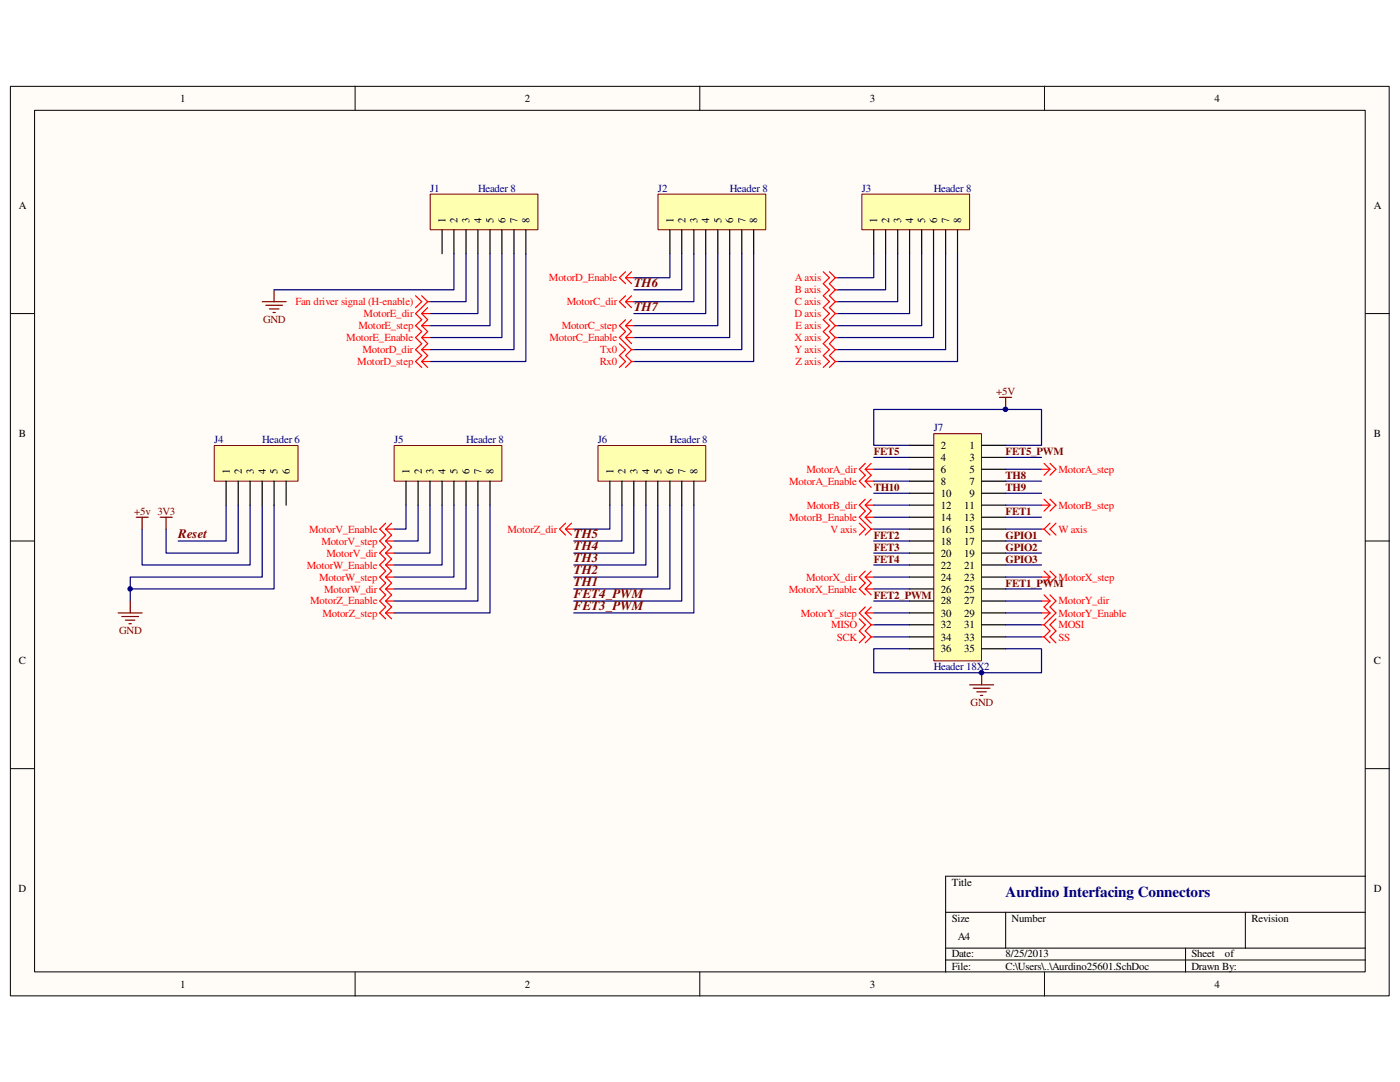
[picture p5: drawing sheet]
<svg xmlns="http://www.w3.org/2000/svg" width="279mm" height="216mm" viewBox="0 0 279 216" stroke-linecap="round" stroke-linejoin="round" font-family="sans-serif">
<path d="M2.1 17.3h275.1v181.4h-275.1z" fill="#fffcf8"/>
<path d="M2.1 17.2h275.1v181.5h-275.1z" fill="none" stroke="#000" stroke-width=".2"/>
<path d="M6.9 22.1h265.6v171.8h-265.6z" fill="#fffcf8"/>
<g fill="none" stroke="#000" stroke-width=".2">
<path d="M70.9 17.2v4.8M139.7 17.2v4.8M208.4 17.2v4.8M6.9 22h265.6v171.9h-265.6zM2.1 62.6h4.8M272.5 62.6h4.8M2.1 107.9h4.8M272.5 107.9h4.8M2.1 153.4h4.8M272.5 153.4h4.8M272.5 174.8h-83.8v19.2M70.9 194v4.8"/>
<path d="M139.7 194v4.8M188.7 182h83.8M188.7 189.2h83.8M188.7 191.6h83.8M200.7 182v7.2M208.4 194v4.8M236.6 189.2v4.8M248.5 182v7.2"/>
</g>
<path d="M85.9 38.8h21.5v7h-21.5z" fill="#ffffb0"/>
<path d="M85.9 38.7h21.5v7.1h-21.5z" fill="none" stroke="#800000" stroke-width=".2"/>
<path d="M88.2 45.9v4.7M90.6 45.9v4.7M93 45.9v4.7M95.4 45.9v4.7M97.8 45.9v4.7M100.2 45.9v4.7M102.6 45.9v4.7M104.9 45.9v4.7" fill="none" stroke="#000" stroke-width=".24"/>
<path d="M131.4 38.8h21.4v7h-21.4z" fill="#ffffb0"/>
<path d="M131.3 38.7h21.5v7.1h-21.5z" fill="none" stroke="#800000" stroke-width=".2"/>
<path d="M133.7 45.9v4.7M136.1 45.9v4.7M138.5 45.9v4.7M140.8 45.9v4.7M143.3 45.9v4.7M145.6 45.9v4.7M148 45.9v4.7M150.4 45.9v4.7" fill="none" stroke="#000" stroke-width=".24"/>
<path d="M172 38.8h21.5v7h-21.5z" fill="#ffffb0"/>
<path d="M172 38.7h21.5v7.1h-21.5z" fill="none" stroke="#800000" stroke-width=".2"/>
<path d="M174.4 45.9v4.7M176.7 45.9v4.7M179.2 45.9v4.7M181.5 45.9v4.7M183.9 45.9v4.7M186.3 45.9v4.7M188.7 45.9v4.7M191.1 45.9v4.7" fill="none" stroke="#000" stroke-width=".24"/>
<path d="M78.7 88.9h21.5v7.1h-21.5z" fill="#ffffb0"/>
<path d="M78.7 88.9h21.5v7.1h-21.5z" fill="none" stroke="#800000" stroke-width=".2"/>
<path d="M81 96v4.8M83.4 96v4.8M85.8 96v4.8M88.2 96v4.8M90.6 96v4.8M93 96v4.8M95.4 96v4.8M97.8 96v4.8" fill="none" stroke="#000" stroke-width=".24"/>
<path d="M119.4 88.9h21.4v7.1h-21.4z" fill="#ffffb0"/>
<path d="M119.3 88.9h21.5v7.1h-21.5z" fill="none" stroke="#800000" stroke-width=".2"/>
<path d="M121.7 96v4.8M124.1 96v4.8M126.5 96v4.8M128.9 96v4.8M131.3 96v4.8M133.7 96v4.8M136.1 96v4.8M138.5 96v4.8" fill="none" stroke="#000" stroke-width=".24"/>
<g fill="none" stroke="#000080" stroke-width=".24">
<path d="M93 50.6v9.6h-7.2M95.4 50.6v12h-9.6M97.8 50.6v14.4h-12M100.2 50.6v16.8h-14.4M102.6 50.6v19.2h-16.8M104.9 50.6v21.5h-19.1M133.7 50.6v4.8h-7.2M136.1 50.6v7.2h-9.6M138.5 50.6v9.6h-12M140.8 50.6v12h-14.3M143.3 50.6v14.4h-16.8M145.6 50.6v16.8h-19.1"/>
<path d="M148 50.6v19.2h-21.5M150.4 50.6v21.5h-23.9M174.4 50.6v4.8h-7.2M176.7 50.6v7.2h-9.5M179.2 50.6v9.6h-12M181.5 50.6v12h-14.3M183.9 50.6v14.4h-16.7M186.3 50.6v16.8h-19.1M188.7 50.6v19.2h-21.5M191.1 50.6v21.5h-23.9M174.4 91.3h7.1M174.4 93.6h7.1"/>
<path d="M174.4 96h7.1M174.4 98.4h7.1M200.7 91.3h7.2M200.7 93.6h7.2M200.7 96h7.2M200.7 98.4h7.2M45.1 100.8v7.1h-9.5M52.3 100.8v14.3h-26.3v4.8M54.7 100.8v16.7h-28.7M81 100.8v4.8h-2.3M83.4 100.8v7.1h-4.7M85.8 100.8v9.6h-7.1"/>
<path d="M88.2 100.8v11.9h-9.5M90.6 100.8v14.3h-11.9M93 100.8v16.7h-14.3M95.4 100.8v19.1h-16.7M97.8 100.8v21.5h-19.1M121.7 100.8v4.8h-7.2M124.1 100.8v7.1h-9.6M126.5 100.8v9.6h-12M128.9 100.8v11.9h-14.4M131.3 100.8v14.3h-16.8M133.7 100.8v16.7h-19.2M136.1 100.8v19.1h-21.6"/>
<path d="M138.5 100.8v21.5h-24M174.4 100.8h7.1M174.4 103.2h7.1M174.4 105.6h7.1M174.4 107.9h7.1M174.4 110.4h7.1M174.4 112.7h7.1M174.4 115.1h7.1M174.4 117.5h7.1M174.4 119.9h7.1M200.7 100.8h7.2M200.7 103.2h7.2"/>
<path d="M200.7 105.6h7.2M200.7 107.9h7.2M200.7 110.4h7.2M200.7 112.7h7.2M200.7 115.1h7.2M200.7 117.5h7.2M200.7 119.9h7.2M174.4 122.3h7.1M174.4 124.7h7.1M174.4 127.1h7.1M200.7 122.3h7.2M200.7 124.7h7.2"/>
<path d="M200.7 127.1h7.2"/>
</g>
<g fill="none" stroke="#f00" stroke-width=".24">
<path d="M82.9 59l1.3 1.2-1.3 1.2M84.2 59l1.1 1.2M124.8 55.4l1.2 1.2M124.8 54.2l-1.2 1.2 1.2 1.2M124.8 55.4h1.7M124.8 59l-1.2 1.2 1.2 1.2M126 54.2l-1.2 1.2M126 59l-1.2 1.2M164.3 54.2l1.2 1.2-1.2 1.2 1.2 1.2-1.2 1.2 1.2 1.2-1.2 1.2 1.2 1.2-1.2 1.2 1.2 1.2-1.2 1.2 1.2 1.2-1.2 1.2 1.2 1.2-1.2 1.2 1.2 1.1-1.2 1.2M165.5 54.2l1.2 1.2M166.7 55.4h.5M166.7 57.8l-1.2 1.2 1.2 1.2"/>
<path d="M166.7 55.4l-1.2 1.2 1.2 1.2M166.7 57.8h.5M84.2 69.8l1.1 1.2-1.1 1.1M84.2 67.4l1.1 1.2-1.1 1.2M84.2 69.8h1.6M84.2 72.1l1.1 1.2M84.2 72.1h1.6M84.2 65l1.1 1.2-1.1 1.2M84.2 67.4h1.6M84.2 62.6l1.1 1.2-1.1 1.2M84.2 62.6h1.6M84.2 65h1.6"/>
<path d="M85.3 60.2l-2.4 2.4 1.3 1.2-1.3 1.2 1.3 1.2-1.3 1.2 1.3 1.2-1.3 1.2 1.3 1.2-1.3 1.1 1.3 1.2M85.3 61.4l-1.1 1.2M85.3 60.2h.5M123.6 68.6l1.2 1.2-1.2 1.2 1.2 1.1-1.2 1.2M124.8 67.4h1.7M124.8 65h1.7M124.8 60.2h1.7M124.8 60.2l1.2 1.2M124.8 67.4l1.2 1.2M124.8 65l1.2 1.2-1.2 1.2M124.8 63.8l-1.2 1.2 1.2 1.2-1.2 1.2 2.4 2.4M126 69.8h.5"/>
<path d="M126 72.1h.5M126 63.8l-1.2 1.2M126 69.8l-1.2 1.2 1.2 1.1M126 72.1l-1.2 1.2M166.7 69.8h.5M166.7 72.1h.5M166.7 67.4h.5M166.7 62.6h.5M166.7 65h.5M166.7 60.2h.5M166.7 62.6l-1.2 1.2 1.2 1.2M166.7 60.2l-1.2 1.2 1.2 1.2"/>
<path d="M166.7 67.4l-1.2 1.2 1.2 1.2M166.7 65l-1.2 1.2 1.2 1.2M166.7 72.1l-1.2 1.2M166.7 69.8l-1.2 1.2 1.2 1.1M172.7 96l1.2 1.2M172.7 93.6l1.2 1.2-1.2 1.2M172.7 92.5l-1.2 1.1 1.2 1.2-1.2 1.2 1.2 1.2M172.7 96h1.7M172.7 93.6h1.7M172.7 99.6l-1.2 1.2 1.2 1.2-1.2 1.2 1.2 1.2M173.9 92.5l-1.2 1.1M173.9 99.6l-1.2 1.2"/>
<path d="M207.9 93.6h1.6M208.4 92.5l1.1 1.1M208.4 99.6l1.1 1.2M209.5 93.6l-1.1 1.2M209.5 92.5l1.2 1.1-1.2 1.2M209.5 99.6l1.2 1.2-1.2 1.2M77 105.6l1.1 1.2-1.1 1.1M77 104.4l-1.2 1.2 1.2 1.2-1.2 1.1 1.2 1.3-1.2 1.2 1.2 1.1-1.2 1.2 1.2 1.3-1.2 1.1 1.2 1.2-1.2 1.2 1.2 1.2-1.2 1.2 1.2 1.2-1.2 1.2 1.2 1.2M77 105.6h1.7M77 110.4l1.1 1.1-1.1 1.2M77 107.9l1.1 1.3-1.1 1.2M77 110.4h1.7"/>
<path d="M77 107.9h1.7M77 112.7l1.1 1.3-1.1 1.1M77 112.7h1.7M77 117.5l1.1 1.2-1.1 1.2M77 115.1l1.1 1.2-1.1 1.2M77 117.5h1.7M77 115.1h1.7M77 119.9l1.1 1.2-1.1 1.2M77 119.9h1.7M78.1 104.4l-1.1 1.2M112.9 105.6h1.6M112.9 105.6l1.1 1.2"/>
<path d="M112.9 104.4l-1.2 1.2 1.2 1.2M114 104.4l-1.1 1.2M172.7 103.2l1.2 1.2M172.7 100.8l1.2 1.2-1.2 1.2M172.7 103.2h1.7M172.7 100.8h1.7M207.9 100.8h1.6M209.5 100.8l-1.1 1.2M77 122.3l1.1 1.2M77 122.3h1.7M171.5 123.5l1.2 1.2-1.2 1.2 1.2 1.2-1.2 1.2M172.7 123.5l1.2 1.2"/>
<path d="M173.9 127.1h.5M173.9 124.7h.5M173.9 124.7l-1.2 1.2 1.2 1.2M173.9 127.1l-1.2 1.2M207.9 127.1h.5M207.9 124.7h.5M208.4 127.1l1.1 1.2M208.4 124.7l1.1 1.2-1.1 1.2M209.5 123.5l-1.1 1.2M210.7 123.5l-1.2 1.2 1.2 1.2-1.2 1.2 1.2 1.2"/>
</g>
<path d="M54.7 57.8v2.4M52.3 60.2h4.8M53 60.9h3.4M53.8 61.6h1.9M54.5 62.4h.4M26 119.9v2.4M27.2 103.2h2.4M28.4 103.2v2.4M23.6 122.3h4.8M24.3 123h3.3M25 123.7h1.9M25.7 124.5h.5" fill="none" stroke="#800000" stroke-width=".24"/>
<path d="M186.4 86.6h9.5v45.3h-9.5z" fill="#ffffb0"/>
<path d="M186.4 86.5h9.5v45.4h-9.5z" fill="none" stroke="#800000" stroke-width=".2"/>
<g fill="none" stroke="#000" stroke-width=".24">
<path d="M181.5 88.9h4.8M181.5 91.3h4.8M181.5 93.6h4.8M181.5 96h4.8M181.5 98.4h4.8M195.9 88.9h4.8M195.9 91.3h4.8M195.9 93.6h4.8M195.9 96h4.8M195.9 98.4h4.8M181.5 100.8h4.8M181.5 103.2h4.8"/>
<path d="M181.5 105.6h4.8M181.5 107.9h4.8M181.5 110.4h4.8M181.5 112.7h4.8M181.5 115.1h4.8M181.5 117.5h4.8M181.5 119.9h4.8M195.9 100.8h4.8M195.9 103.2h4.8M195.9 105.6h4.8M195.9 107.9h4.8M195.9 110.4h4.8"/>
<path d="M195.9 112.7h4.8M195.9 115.1h4.8M195.9 117.5h4.8M195.9 119.9h4.8M181.5 122.3h4.8M181.5 124.7h4.8M181.5 127.1h4.8M181.5 129.5h4.8M195.9 122.3h4.8M195.9 124.7h4.8M195.9 127.1h4.8M195.9 129.5h4.8"/>
</g>
<g fill="none" stroke="#f00" stroke-width=".24">
<path d="M171.5 104.4l1.2 1.2-1.2 1.2M172.7 104.4l1.2 1.2M172.7 117.5l1.2 1.2M172.7 115.1l1.2 1.2-1.2 1.2M172.7 114l-1.2 1.1 1.2 1.2-1.2 1.2 1.2 1.2M172.7 117.5h1.7M172.7 115.1h1.7M173.9 105.6h.5M173.9 105.6l-1.2 1.2M173.9 114l-1.2 1.1M207.9 105.6h.5M207.9 115.1h1.6"/>
<path d="M207.9 119.9h1.6M208.4 105.6l1.1 1.2M208.4 114l1.1 1.1M208.4 118.7l1.1 1.2M209.5 104.4l-1.1 1.2M209.5 115.1l-1.1 1.2M209.5 114l1.2 1.1-1.2 1.2M209.5 119.9l-1.1 1.2 1.1 1.2M209.5 118.7l1.2 1.2-1.2 1.2 1.2 1.2-1.2 1.2M210.7 104.4l-1.2 1.2 1.2 1.2M172.7 122.3h1.7M172.7 122.3l1.2 1.2"/>
<path d="M172.7 121.1l-1.2 1.2 1.2 1.2M173.9 121.1l-1.2 1.2M207.9 122.3h1.6M209.5 122.3l-1.1 1.2"/>
</g>
<path d="M90.6 50.6v7.2h-35.9M181.5 88.9h-7.1v-7.2h33.5v7.2h-7.2M181.5 129.5h-7.1v4.7h33.5v-4.7h-7.2" fill="none" stroke="#000080" stroke-width=".24"/>
<path d="M199.5 79.3h2.4M200.7 79.3v2.4M193.5 136.7h4.8M194.2 137.3h3.4M194.9 138h1.9M195.7 138.8h.4M195.9 134.2v2.5" fill="none" stroke="#800000" stroke-width=".24"/>
<path d="M42.8 88.9h16.7v7.1h-16.7z" fill="#ffffb0"/>
<path d="M42.8 88.9h16.7v7.1h-16.7z" fill="none" stroke="#800000" stroke-width=".2"/>
<path d="M45.1 96v4.8M47.5 96v4.8M49.9 96v4.8M52.3 96v4.8M54.7 96v4.8M57.1 96v4.8" fill="none" stroke="#000" stroke-width=".24"/>
<path d="M32 103.2h2.4M33.1 103.2v2.4" fill="none" stroke="#800000" stroke-width=".24"/>
<path d="M47.5 100.8v9.6h-14.4v-4.8M49.9 100.8v11.9h-21.5v-7.1" fill="none" stroke="#000080" stroke-width=".24"/>
<circle cx="26" cy="117.5" r=".45" fill="#000080"/>
<circle cx="26" cy="117.5" r=".45" fill="none" stroke="#000080" stroke-width=".2"/>
<circle cx="195.9" cy="134.2" r=".45" fill="#000080"/>
<circle cx="195.9" cy="134.2" r=".45" fill="none" stroke="#000080" stroke-width=".2"/>
<circle cx="200.7" cy="81.7" r=".46" fill="#000080"/>
<circle cx="200.7" cy="81.7" r=".46" fill="none" stroke="#000080" stroke-width=".2"/>
<text font-size="3" fill="#000080" x="200.7" y="179">Aurdino Interfacing Connectors</text>
<g font-size="2.6" fill="#800000">
<text x="126.5" y="57.3">TH6</text>
<text x="126.5" y="62.1">TH7</text>
<text x="35.6" y="107.4">Reset</text>
<text x="114.6" y="107.4">TH5</text>
<text x="114.6" y="112.2">TH3</text>
<text x="114.6" y="109.8">TH4</text>
<text x="114.6" y="119.4">FET4_PWM</text>
<text x="114.6" y="117">TH1</text>
<text x="114.6" y="114.6">TH2</text>
<text x="114.6" y="121.8">FET3_PWM</text>
</g>
<g font-size="2.2">
<text x="36" y="20.3">1</text>
<text x="104.8" y="20.3">2</text>
<text x="173.6" y="20.3">3</text>
<text x="242.4" y="20.3">4</text>
<text x="3.8" y="41.8">A</text>
<text x="274.2" y="41.8">A</text>
<text x="88.9" y="44.5" transform="rotate(-90 88.9 44.5)">1</text>
<text x="91.3" y="44.5" transform="rotate(-90 91.3 44.5)">2</text>
<text x="93.7" y="44.5" transform="rotate(-90 93.7 44.5)">3</text>
<text x="96.1" y="44.5" transform="rotate(-90 96.1 44.5)">4</text>
<text x="98.5" y="44.5" transform="rotate(-90 98.5 44.5)">5</text>
<text x="100.9" y="44.5" transform="rotate(-90 100.9 44.5)">6</text>
<text x="103.3" y="44.5" transform="rotate(-90 103.3 44.5)">7</text>
<text x="105.7" y="44.5" transform="rotate(-90 105.7 44.5)">8</text>
<text x="134.4" y="44.5" transform="rotate(-90 134.4 44.5)">1</text>
<text x="136.8" y="44.5" transform="rotate(-90 136.8 44.5)">2</text>
<text x="139.2" y="44.5" transform="rotate(-90 139.2 44.5)">3</text>
<text x="141.6" y="44.5" transform="rotate(-90 141.6 44.5)">4</text>
<text x="144" y="44.5" transform="rotate(-90 144 44.5)">5</text>
<text x="146.3" y="44.5" transform="rotate(-90 146.3 44.5)">6</text>
<text x="148.8" y="44.5" transform="rotate(-90 148.8 44.5)">7</text>
<text x="151.1" y="44.5" transform="rotate(-90 151.1 44.5)">8</text>
<text x="175.1" y="44.5" transform="rotate(-90 175.1 44.5)">1</text>
<text x="177.5" y="44.5" transform="rotate(-90 177.5 44.5)">2</text>
<text x="179.9" y="44.5" transform="rotate(-90 179.9 44.5)">3</text>
<text x="182.2" y="44.5" transform="rotate(-90 182.2 44.5)">4</text>
<text x="184.7" y="44.5" transform="rotate(-90 184.7 44.5)">5</text>
<text x="187" y="44.5" transform="rotate(-90 187 44.5)">6</text>
<text x="189.4" y="44.5" transform="rotate(-90 189.4 44.5)">7</text>
<text x="191.8" y="44.5" transform="rotate(-90 191.8 44.5)">8</text>
<text x="3.8" y="87.2">B</text>
<text x="187.7" y="89.6">2</text>
<text x="193.5" y="89.6">1</text>
<text x="274.2" y="87.2">B</text>
<text x="45.8" y="94.7" transform="rotate(-90 45.8 94.7)">1</text>
<text x="48.3" y="94.7" transform="rotate(-90 48.3 94.7)">2</text>
<text x="50.6" y="94.7" transform="rotate(-90 50.6 94.7)">3</text>
<text x="53" y="94.7" transform="rotate(-90 53 94.7)">4</text>
<text x="55.4" y="94.7" transform="rotate(-90 55.4 94.7)">5</text>
<text x="57.8" y="94.7" transform="rotate(-90 57.8 94.7)">6</text>
<text x="81.7" y="94.7" transform="rotate(-90 81.7 94.7)">1</text>
<text x="84.2" y="94.7" transform="rotate(-90 84.2 94.7)">2</text>
<text x="86.5" y="94.7" transform="rotate(-90 86.5 94.7)">3</text>
<text x="88.9" y="94.7" transform="rotate(-90 88.9 94.7)">4</text>
<text x="91.3" y="94.7" transform="rotate(-90 91.3 94.7)">5</text>
<text x="93.7" y="94.7" transform="rotate(-90 93.7 94.7)">6</text>
<text x="96.1" y="94.7" transform="rotate(-90 96.1 94.7)">7</text>
<text x="98.5" y="94.7" transform="rotate(-90 98.5 94.7)">8</text>
<text x="122.4" y="94.7" transform="rotate(-90 122.4 94.7)">1</text>
<text x="124.8" y="94.7" transform="rotate(-90 124.8 94.7)">2</text>
<text x="127.2" y="94.7" transform="rotate(-90 127.2 94.7)">3</text>
<text x="129.6" y="94.7" transform="rotate(-90 129.6 94.7)">4</text>
<text x="132" y="94.7" transform="rotate(-90 132 94.7)">5</text>
<text x="134.4" y="94.7" transform="rotate(-90 134.4 94.7)">6</text>
<text x="136.8" y="94.7" transform="rotate(-90 136.8 94.7)">7</text>
<text x="139.2" y="94.7" transform="rotate(-90 139.2 94.7)">8</text>
<text x="187.7" y="91.9">4</text>
<text x="187.7" y="94.4">6</text>
<text x="193.5" y="91.9">3</text>
<text x="193.5" y="94.4">5</text>
<text x="187.7" y="96.7">8</text>
<text x="187.7" y="99.1">10</text>
<text x="187.7" y="101.5">12</text>
<text x="192.4" y="101.5">11</text>
<text x="193.5" y="96.7">7</text>
<text x="193.5" y="99.1">9</text>
<text x="187.7" y="103.9">14</text>
<text x="187.7" y="106.3">16</text>
<text x="192.4" y="103.9">13</text>
<text x="192.4" y="106.3">15</text>
<text x="187.7" y="108.7">18</text>
<text x="187.7" y="111.1">20</text>
<text x="187.7" y="113.5">22</text>
<text x="192.4" y="108.7">17</text>
<text x="192.4" y="111.1">19</text>
<text x="192.4" y="113.5">21</text>
<text x="187.7" y="115.9">24</text>
<text x="187.7" y="118.2">26</text>
<text x="192.4" y="115.9">23</text>
<text x="192.4" y="118.2">25</text>
<text x="187.7" y="120.6">28</text>
<text x="187.7" y="123">30</text>
<text x="187.7" y="125.4">32</text>
<text x="192.4" y="120.6">27</text>
<text x="192.4" y="123">29</text>
<text x="192.4" y="125.4">31</text>
<text x="187.7" y="127.8">34</text>
<text x="187.7" y="130.2">36</text>
<text x="192.4" y="127.8">33</text>
<text x="192.4" y="130.2">35</text>
<text x="3.8" y="132.5">C</text>
<text x="274.2" y="132.5">C</text>
<text x="3.7" y="177.9">D</text>
<text x="189.9" y="176.7">Title</text>
<text x="274.1" y="177.9">D</text>
<text x="189.9" y="183.9">Size</text>
<text x="201.9" y="183.9">Number</text>
<text x="249.8" y="183.9">Revision</text>
<text x="189.9" y="191.1">Date:</text>
<text x="191.1" y="187.5">A4</text>
<text x="200.7" y="191.1">8/25/2013</text>
<text x="237.8" y="191.1">Sheet</text>
<text x="244.5" y="191.1">of</text>
<text x="36" y="197.1">1</text>
<text x="104.8" y="197.1">2</text>
<text x="173.6" y="197.1">3</text>
<text x="189.9" y="193.5">File:</text>
<text x="200.7" y="193.5">C:\Users\..\Aurdino25601.SchDoc</text>
<text x="237.8" y="193.5">Drawn By:</text>
<text x="242.4" y="197.1">4</text>
</g>
<g font-size="2.2" fill="#000080">
<text x="85.9" y="38.2">J1</text>
<text x="95.4" y="38.2">Header 8</text>
<text x="131.3" y="38.2">J2</text>
<text x="145.7" y="38.2">Header 8</text>
<text x="172" y="38.2">J3</text>
<text x="186.4" y="38.2">Header 8</text>
<text x="42.8" y="88.4">J4</text>
<text x="52.3" y="88.4">Header 6</text>
<text x="78.7" y="88.4">J5</text>
<text x="93" y="88.4">Header 8</text>
<text x="119.3" y="88.4">J6</text>
<text x="133.7" y="88.4">Header 8</text>
<text x="186.4" y="86">J7</text>
<text x="186.4" y="133.8">Header 18X2</text>
</g>
<g font-size="2.2" fill="#f00">
<text x="109.6" y="56.1">MotorD_Enable</text>
<text x="158.6" y="58.5">B axis</text>
<text x="158.6" y="56.1">A axis</text>
<text x="59" y="60.9">Fan driver signal (H-enable)</text>
<text x="71.5" y="65.7">MotorE_step</text>
<text x="72.6" y="63.3">MotorE_dir</text>
<text x="112.1" y="65.7">MotorC_step</text>
<text x="113.2" y="60.9">MotorC_dir</text>
<text x="158.6" y="63.3">D axis</text>
<text x="158.6" y="60.9">C axis</text>
<text x="158.8" y="65.7">E axis</text>
<text x="69.1" y="68.1">MotorE_Enable</text>
<text x="72.3" y="70.5">MotorD_dir</text>
<text x="109.7" y="68.1">MotorC_Enable</text>
<text x="119.8" y="70.5">Tx0</text>
<text x="158.6" y="68.1">X axis</text>
<text x="158.6" y="70.5">Y axis</text>
<text x="71.3" y="72.9">MotorD_step</text>
<text x="119.7" y="72.9">Rx0</text>
<text x="158.8" y="72.9">Z axis</text>
<text x="161" y="94.4">MotorA_dir</text>
<text x="211.2" y="94.4">MotorA_step</text>
<text x="157.5" y="96.7">MotorA_Enable</text>
<text x="161" y="101.5">MotorB_dir</text>
<text x="211.2" y="101.5">MotorB_step</text>
<text x="61.7" y="106.3">MotorV_Enable</text>
<text x="101.3" y="106.3">MotorZ_dir</text>
<text x="157.5" y="103.9">MotorB_Enable</text>
<text x="165.7" y="106.3">V axis</text>
<text x="211.2" y="106.3">W axis</text>
<text x="61.3" y="113.5">MotorW_Enable</text>
<text x="64.1" y="108.7">MotorV_step</text>
<text x="65.2" y="111.1">MotorV_dir</text>
<text x="63.7" y="115.9">MotorW_step</text>
<text x="64.7" y="118.2">MotorW_dir</text>
<text x="157.4" y="118.2">MotorX_Enable</text>
<text x="160.9" y="115.9">MotorX_dir</text>
<text x="211.2" y="115.9">MotorX_step</text>
<text x="61.9" y="120.6">MotorZ_Enable</text>
<text x="64.3" y="123">MotorZ_step</text>
<text x="159.9" y="123">MotorY_step</text>
<text x="165.9" y="125.4">MISO</text>
<text x="211.2" y="125.4">MOSI</text>
<text x="211.2" y="123">MotorY_Enable</text>
<text x="211.2" y="120.6">MotorY_dir</text>
<text x="167" y="127.8">SCK</text>
<text x="211.2" y="127.8">SS</text>
</g>
<g font-size="2.2" fill="#800000">
<text x="52.5" y="64.5">GND</text>
<text x="198.8" y="78.8">+5V</text>
<text x="174.4" y="90.8">FET5</text>
<text x="200.7" y="90.8">FET5_PWM</text>
<text x="200.7" y="95.6">TH8</text>
<text x="174.4" y="98">TH10</text>
<text x="200.7" y="98">TH9</text>
<text x="26.8" y="102.7">+5v 3V3</text>
<text x="174.4" y="107.5">FET2</text>
<text x="200.7" y="102.7">FET1</text>
<text x="200.7" y="107.5">GPIO1</text>
<text x="174.4" y="109.9">FET3</text>
<text x="174.4" y="112.3">FET4</text>
<text x="200.7" y="109.9">GPIO2</text>
<text x="200.7" y="112.3">GPIO3</text>
<text x="174.4" y="119.5">FET2_PWM</text>
<text x="200.7" y="117.1">FET1_PWM</text>
<text x="23.8" y="126.6">GND</text>
<text x="193.7" y="140.9">GND</text>
</g>
</svg>
